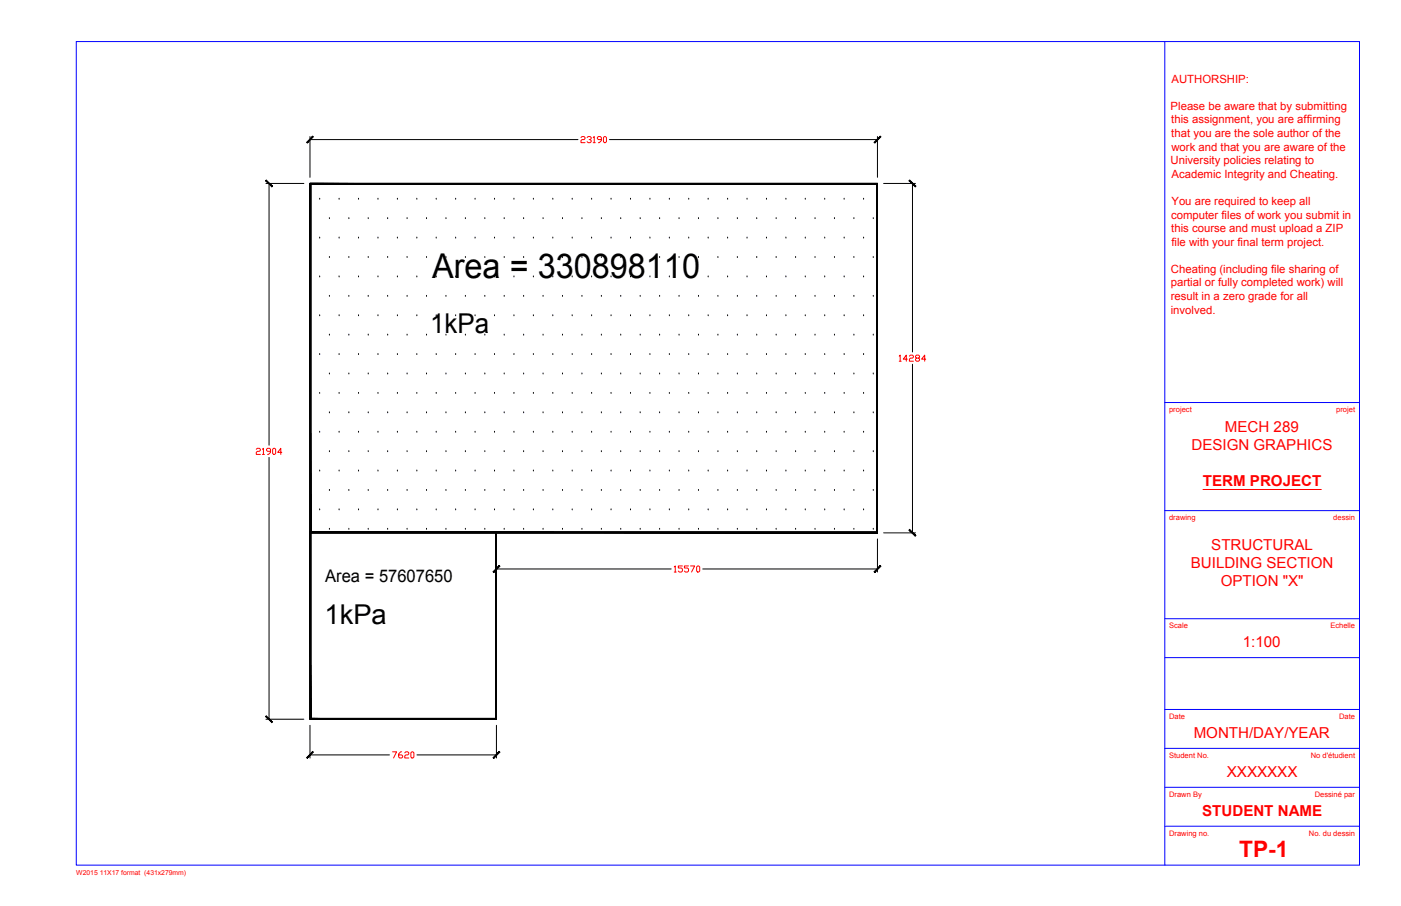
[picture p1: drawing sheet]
<svg xmlns="http://www.w3.org/2000/svg" width="432mm" height="279mm" viewBox="0 0 432 279" stroke-linecap="round" stroke-linejoin="round" font-family="sans-serif">
<!-- layer: 0 -->
<g fill="none" stroke="#000" stroke-width=".31">
<path d="M82 56.6h11.7M82.9 56.6v80.7M95.5 56.6h174.9v107.7h-117.4v57.5h-57.5zM95.5 42.1v12.6M95.5 43h82.6M95.8 56.8h174.4v107.3h-174.4zM187.9 43h82.5M270.4 42.1v12.6M272.3 56.6h9.9M281.2 56.6v52M98.5 73.4h.1M98.5 61.4h.1"/>
<path d="M101.5 79.4h.1M101.5 67.4h.1M104.5 73.4h.1M104.5 61.4h.1M107.5 79.4h.1M107.5 67.4h.1M110.5 73.4h.1M110.5 61.4h.1M113.5 79.4h.1M113.5 67.4h.1M116.5 73.4h.1M116.5 61.4h.1"/>
<path d="M119.5 79.4h.1M119.5 67.4h.1M122.5 73.4h.1M122.5 61.4h.1M125.5 79.4h.1M125.5 67.4h.1M128.5 73.4h.1M128.5 61.4h.1M131.5 79.4h.1M131.5 67.4h.1M134.4 73.4h.1M134.4 61.4h.1"/>
<path d="M137.4 79.4h.1M137.4 67.4h.1M140.4 73.4h.1M140.4 61.4h.1M143.4 79.4h.1M143.4 67.4h.1M146.4 73.4h.1M146.4 61.4h.1M149.4 79.4h.1M149.4 67.4h.1M152.4 73.4h.1M152.4 61.4h.1"/>
<path d="M155.4 79.4h.1M155.4 67.4h.1M158.4 73.4h.1M158.4 61.4h.1M161.4 79.4h.1M161.4 67.4h.1M164.4 73.4h.1M164.4 61.4h.1M167.4 79.4h.1M167.4 67.4h.1M170.4 73.4h.1M170.4 61.4h.1"/>
<path d="M173.4 79.4h.1M173.4 67.4h.1M176.4 73.4h.1M176.4 61.4h.1M179.4 79.4h.1M179.4 67.4h.1M182.3 73.4h.1M182.3 61.4h.1M185.3 79.4h.1M185.3 67.4h.1M188.3 73.4h.1M188.3 61.4h.1"/>
<path d="M191.3 79.4h.1M191.3 67.4h.1M194.3 73.4h.1M194.3 61.4h.1M197.3 79.4h.1M197.3 67.4h.1M200.3 73.4h.1M200.3 61.4h.1M203.3 79.4h.1M203.3 67.4h.1M206.3 73.4h.1M206.3 61.4h.1"/>
<path d="M209.3 79.4h.1M209.3 67.4h.1M212.3 73.4h.1M212.3 61.4h.1M215.3 79.4h.1M215.3 67.4h.1M218.3 73.4h.1M218.3 61.4h.1M221.3 79.4h.1M221.3 67.4h.1M224.3 73.4h.1M224.3 61.4h.1"/>
<path d="M227.3 79.4h.1M227.3 67.4h.1M230.2 73.4h.1M230.2 61.4h.1M233.2 79.4h.1M233.2 67.4h.1M236.2 73.4h.1M236.2 61.4h.1M239.2 79.4h.1M239.2 67.4h.1M242.2 73.4h.1M242.2 61.4h.1"/>
<path d="M245.2 79.4h.1M245.2 67.4h.1M248.2 73.4h.1M248.2 61.4h.1M251.2 79.4h.1M251.2 67.4h.1M254.2 73.4h.1M254.2 61.4h.1M257.2 79.4h.1M257.2 67.4h.1M260.2 73.4h.1M260.2 61.4h.1"/>
<path d="M263.2 79.4h.1M263.2 67.4h.1M266.2 73.4h.1M266.2 61.4h.1M269.1 79.4h.1M269.1 67.4h.1M98.5 97.4h.1M98.5 85.4h.1M101.5 91.4h.1M104.5 97.4h.1M104.5 85.4h.1M107.5 91.4h.1"/>
<path d="M110.5 97.4h.1M110.5 85.4h.1M113.5 91.4h.1M116.5 97.4h.1M116.5 85.4h.1M119.5 91.4h.1M122.5 97.4h.1M122.5 85.4h.1M125.5 91.4h.1M128.5 97.4h.1M128.5 85.4h.1M131.5 91.4h.1"/>
<path d="M134.4 97.4h.1M134.4 85.4h.1M137.4 91.4h.1M140.4 97.4h.1M140.4 85.4h.1M143.4 91.4h.1M146.4 97.4h.1M146.4 85.4h.1M149.4 91.4h.1M152.4 97.4h.1M152.4 85.4h.1M155.4 91.4h.1"/>
<path d="M158.4 97.4h.1M158.4 85.4h.1M161.4 91.4h.1M164.4 97.4h.1M164.4 85.4h.1M167.4 91.4h.1M170.4 97.4h.1M170.4 85.4h.1M173.4 91.4h.1M176.4 97.4h.1M176.4 85.4h.1M179.4 91.4h.1"/>
<path d="M182.3 97.4h.1M182.3 85.4h.1M185.3 91.4h.1M188.3 97.4h.1M188.3 85.4h.1M191.3 91.4h.1M194.3 97.4h.1M194.3 85.4h.1M197.3 91.4h.1M200.3 97.4h.1M200.3 85.4h.1M203.3 91.4h.1"/>
<path d="M206.3 97.4h.1M206.3 85.4h.1M209.3 91.4h.1M212.3 97.4h.1M212.3 85.4h.1M215.3 91.4h.1M218.3 97.4h.1M218.3 85.4h.1M221.3 91.4h.1M224.3 97.4h.1M224.3 85.4h.1M227.3 91.4h.1"/>
<path d="M230.2 97.4h.1M230.2 85.4h.1M233.2 91.4h.1M236.2 97.4h.1M236.2 85.4h.1M239.2 91.4h.1M242.2 97.4h.1M242.2 85.4h.1M245.2 91.4h.1M248.2 97.4h.1M248.2 85.4h.1M251.2 91.4h.1"/>
<path d="M254.2 97.4h.1M254.2 85.4h.1M257.2 91.4h.1M260.2 97.4h.1M260.2 85.4h.1M263.2 91.4h.1M266.2 97.4h.1M266.2 85.4h.1M269.1 91.4h.1M98.5 109.3h.1M101.5 103.3h.1M101.5 115.3h.1"/>
<path d="M104.5 109.3h.1M107.5 103.3h.1M107.5 115.3h.1M110.5 109.3h.1M113.5 103.3h.1M113.5 115.3h.1M116.5 109.3h.1M119.5 103.3h.1M119.5 115.3h.1M122.5 109.3h.1M125.5 103.3h.1M125.5 115.3h.1"/>
<path d="M128.5 109.3h.1M131.5 103.3h.1M131.5 115.3h.1M134.4 109.3h.1M137.4 103.3h.1M137.4 115.3h.1M140.4 109.3h.1M143.4 103.3h.1M143.4 115.3h.1M146.4 109.3h.1M149.4 103.3h.1M149.4 115.3h.1"/>
<path d="M152.4 109.3h.1M155.4 103.3h.1M155.4 115.3h.1M158.4 109.3h.1M161.4 103.3h.1M161.4 115.3h.1M164.4 109.3h.1M167.4 103.3h.1M167.4 115.3h.1M170.4 109.3h.1M173.4 103.3h.1M173.4 115.3h.1"/>
<path d="M176.4 109.3h.1M179.4 103.3h.1M179.4 115.3h.1M182.3 109.3h.1M185.3 103.3h.1M185.3 115.3h.1M188.3 109.3h.1M191.3 103.3h.1M191.3 115.3h.1M194.3 109.3h.1M197.3 103.3h.1M197.3 115.3h.1"/>
<path d="M200.3 109.3h.1M203.3 103.3h.1M203.3 115.3h.1M206.3 109.3h.1M209.3 103.3h.1M209.3 115.3h.1M212.3 109.3h.1M215.3 103.3h.1M215.3 115.3h.1M218.3 109.3h.1M221.3 103.3h.1M221.3 115.3h.1"/>
<path d="M224.3 109.3h.1M227.3 103.3h.1M227.3 115.3h.1M230.2 109.3h.1M233.2 103.3h.1M233.2 115.3h.1M236.2 109.3h.1M239.2 103.3h.1M239.2 115.3h.1M242.2 109.3h.1M245.2 103.3h.1M245.2 115.3h.1"/>
<path d="M248.2 109.3h.1M251.2 103.3h.1M251.2 115.3h.1M254.2 109.3h.1M257.2 103.3h.1M257.2 115.3h.1M260.2 109.3h.1M263.2 103.3h.1M263.2 115.3h.1M266.2 109.3h.1M269.1 103.3h.1M269.1 115.3h.1"/>
<path d="M281.2 112.3v52M98.5 133.3h.1M98.5 121.3h.1M101.5 139.3h.1M101.5 127.3h.1M104.5 133.3h.1M104.5 121.3h.1M107.5 139.3h.1M107.5 127.3h.1M110.5 133.3h.1M110.5 121.3h.1M113.5 139.3h.1"/>
<path d="M113.5 127.3h.1M116.5 133.3h.1M116.5 121.3h.1M119.5 139.3h.1M119.5 127.3h.1M122.5 133.3h.1M122.5 121.3h.1M125.5 139.3h.1M125.5 127.3h.1M128.5 133.3h.1M128.5 121.3h.1M131.5 139.3h.1"/>
<path d="M131.5 127.3h.1M134.4 133.3h.1M134.4 121.3h.1M137.4 139.3h.1M137.4 127.3h.1M140.4 133.3h.1M140.4 121.3h.1M143.4 139.3h.1M143.4 127.3h.1M146.4 133.3h.1M146.4 121.3h.1M149.4 139.3h.1"/>
<path d="M149.4 127.3h.1M152.4 133.3h.1M152.4 121.3h.1M155.4 139.3h.1M155.4 127.3h.1M158.4 133.3h.1M158.4 121.3h.1M161.4 139.3h.1M161.4 127.3h.1M164.4 133.3h.1M164.4 121.3h.1M167.4 139.3h.1"/>
<path d="M167.4 127.3h.1M170.4 133.3h.1M170.4 121.3h.1M173.4 139.3h.1M173.4 127.3h.1M176.4 133.3h.1M176.4 121.3h.1M179.4 139.3h.1M179.4 127.3h.1M182.3 133.3h.1M182.3 121.3h.1M185.3 139.3h.1"/>
<path d="M185.3 127.3h.1M188.3 133.3h.1M188.3 121.3h.1M191.3 139.3h.1M191.3 127.3h.1M194.3 133.3h.1M194.3 121.3h.1M197.3 139.3h.1M197.3 127.3h.1M200.3 133.3h.1M200.3 121.3h.1M203.3 139.3h.1"/>
<path d="M203.3 127.3h.1M206.3 133.3h.1M206.3 121.3h.1M209.3 139.3h.1M209.3 127.3h.1M212.3 133.3h.1M212.3 121.3h.1M215.3 139.3h.1M215.3 127.3h.1M218.3 133.3h.1M218.3 121.3h.1M221.3 139.3h.1"/>
<path d="M221.3 127.3h.1M224.3 133.3h.1M224.3 121.3h.1M227.3 139.3h.1M227.3 127.3h.1M230.2 133.3h.1M230.2 121.3h.1M233.2 139.3h.1M233.2 127.3h.1M236.2 133.3h.1M236.2 121.3h.1M239.2 139.3h.1"/>
<path d="M239.2 127.3h.1M242.2 133.3h.1M242.2 121.3h.1M245.2 139.3h.1M245.2 127.3h.1M248.2 133.3h.1M248.2 121.3h.1M251.2 139.3h.1M251.2 127.3h.1M254.2 133.3h.1M254.2 121.3h.1M257.2 139.3h.1"/>
<path d="M257.2 127.3h.1M260.2 133.3h.1M260.2 121.3h.1M263.2 139.3h.1M263.2 127.3h.1M266.2 133.3h.1M266.2 121.3h.1M269.1 139.3h.1M269.1 127.3h.1M82.9 141.1v80.7M98.5 157.2h.1M98.5 145.3h.1"/>
<path d="M101.5 151.2h.1M104.5 157.2h.1M104.5 145.3h.1M107.5 151.2h.1M110.5 157.2h.1M110.5 145.3h.1M113.5 151.2h.1M116.5 157.2h.1M116.5 145.3h.1M119.5 151.2h.1M122.5 157.2h.1M122.5 145.3h.1"/>
<path d="M125.5 151.2h.1M128.5 157.2h.1M128.5 145.3h.1M131.5 151.2h.1M134.4 157.2h.1M134.4 145.3h.1M137.4 151.2h.1M140.4 157.2h.1M140.4 145.3h.1M143.4 151.2h.1M146.4 157.2h.1M146.4 145.3h.1"/>
<path d="M149.4 151.2h.1M152.4 157.2h.1M152.4 145.3h.1M155.4 151.2h.1M158.4 157.2h.1M158.4 145.3h.1M161.4 151.2h.1M164.4 157.2h.1M164.4 145.3h.1M167.4 151.2h.1M170.4 157.2h.1M170.4 145.3h.1"/>
<path d="M173.4 151.2h.1M176.4 157.2h.1M176.4 145.3h.1M179.4 151.2h.1M182.3 157.2h.1M182.3 145.3h.1M185.3 151.2h.1M188.3 157.2h.1M188.3 145.3h.1M191.3 151.2h.1M194.3 157.2h.1M194.3 145.3h.1"/>
<path d="M197.3 151.2h.1M200.3 157.2h.1M200.3 145.3h.1M203.3 151.2h.1M206.3 157.2h.1M206.3 145.3h.1M209.3 151.2h.1M212.3 157.2h.1M212.3 145.3h.1M215.3 151.2h.1M218.3 157.2h.1M218.3 145.3h.1"/>
<path d="M221.3 151.2h.1M224.3 157.2h.1M224.3 145.3h.1M227.3 151.2h.1M230.2 157.2h.1M230.2 145.3h.1M233.2 151.2h.1M236.2 157.2h.1M236.2 145.3h.1M239.2 151.2h.1M242.2 157.2h.1M242.2 145.3h.1"/>
<path d="M245.2 151.2h.1M248.2 157.2h.1M248.2 145.3h.1M251.2 151.2h.1M254.2 157.2h.1M254.2 145.3h.1M257.2 151.2h.1M260.2 157.2h.1M260.2 145.3h.1M263.2 151.2h.1M266.2 157.2h.1M266.2 145.3h.1"/>
<path d="M269.1 151.2h.1M95.8 164.3h57v57.3h-57zM101.5 163.2h.1M107.5 163.2h.1M113.5 163.2h.1M119.5 163.2h.1M125.5 163.2h.1M131.5 163.2h.1M137.4 163.2h.1M143.4 163.2h.1M149.4 163.2h.1M153 175.5h53.9"/>
<path d="M155.4 163.2h.1M161.4 163.2h.1M167.4 163.2h.1M173.4 163.2h.1M179.4 163.2h.1M185.3 163.2h.1M191.3 163.2h.1M197.3 163.2h.1M203.3 163.2h.1M209.3 163.2h.1M215.3 163.2h.1M216.6 175.5h53.8"/>
<path d="M221.3 163.2h.1M227.3 163.2h.1M233.2 163.2h.1M239.2 163.2h.1M245.2 163.2h.1M251.2 163.2h.1M257.2 163.2h.1M263.2 163.2h.1M269.1 163.2h.1M270.4 166.2v10.2M272.3 164.3h9.9M82 221.8h11.7"/>
<path d="M95.5 223.7v10.1M95.5 232.8h24.5M128.5 232.8h24.5M153 223.7v10.1"/>
</g>
<g fill="#000" stroke="#000" stroke-width=".31">
<path d="M81.9 55.7l1.9 1.9 .2-.2zM81.9 55.7l.2-.2 1.9 1.9z"/>
<path d="M95.5 56.8l.3 107.3v-107.3zM95.5 56.8l.3 107.3h-.3z"/>
<path d="M95.5 56.8l.3 107.3v-107.3zM95.5 56.8l.3 107.3h-.3z"/>
<path d="M95.5 56.8l.3 107.3v-107.3zM95.5 56.8l.3 107.3h-.3z"/>
<path d="M95.5 56.8l.3 107.3v-107.3zM95.5 56.8l.3 107.3h-.3z"/>
<path d="M96.4 42l-1.7 2.1 1.9-1.9zM96.4 42l-1.7 2.1-.2-.2z"/>
<path d="M269.4 43.9l.2 .2 1.7-2.1zM271.3 42l.2 .2-1.9 1.9z"/>
<path d="M95.5 56.6l174.9 .2v-.2zM95.5 56.6l174.9 .2h-174.9z"/>
<path d="M270.2 56.8l.2 107.3v-107.3zM270.2 56.8l.2 107.3h-.2z"/>
<path d="M95.5 56.6l174.9 .2v-.2zM95.5 56.6l174.9 .2h-174.9z"/>
<path d="M270.2 56.8l.2 107.3v-107.3zM270.2 56.8l.2 107.3h-.2z"/>
<path d="M95.5 56.6l174.9 .2v-.2zM95.5 56.6l174.9 .2h-174.9z"/>
<path d="M270.2 56.8l.2 107.3v-107.3zM270.2 56.8l.2 107.3h-.2z"/>
<path d="M95.5 56.6l174.9 .2v-.2zM95.5 56.6l174.9 .2h-174.9z"/>
<path d="M270.2 56.8l.2 107.3v-107.3zM270.2 56.8l.2 107.3h-.2z"/>
<path d="M280.2 55.7l1.9 1.9 .2-.2zM280.2 55.7l.2-.2 1.9 1.9z"/>
<path d="M95.5 164.3l.3 57.3v-57.3zM95.5 164.3l.3 57.3h-.3z"/>
<path d="M95.5 164.3l.3 57.3v-57.3zM95.5 164.3l.3 57.3h-.3z"/>
<path d="M95.5 164.3l.3 57.3v-57.3zM95.5 164.3l.3 57.3h-.3z"/>
<path d="M95.5 164.3l.3 57.3v-57.3zM95.5 164.3l.3 57.3h-.3z"/>
<path d="M152.8 164.3l.2 57.3v-57.3zM152.8 164.3l.2 57.3h-.2z"/>
<path d="M152.8 164.3l.2 57.3v-57.3zM152.8 164.3l.2 57.3h-.2z"/>
<path d="M152.8 164.3l.2 57.3v-57.3zM152.8 164.3l.2 57.3h-.2z"/>
<path d="M152.8 164.3l.2 57.3v-57.3zM152.8 164.3l.2 57.3h-.2z"/>
<path d="M153.9 174.4l-1.7 2.1 1.9-1.9zM152 176.3l1.9-1.9-1.7 2.1z"/>
<path d="M269.4 176.3l.2 .2 1.7-2.1zM271.3 174.4l.2 .2-1.9 1.9z"/>
<path d="M95.5 164.1l174.9 .2v-.2zM95.5 164.1l174.9 .2h-174.9z"/>
<path d="M95.5 164.1l174.9 .2v-.2zM95.5 164.1l174.9 .2h-174.9z"/>
<path d="M95.5 164.1l174.9 .2v-.2zM95.5 164.1l174.9 .2h-174.9z"/>
<path d="M95.5 164.1l174.9 .2v-.2zM95.5 164.1l174.9 .2h-174.9z"/>
<path d="M280.4 163.3l-.2 .2 2.1 1.7zM280.2 163.5l2.1 1.7-.2 .2z"/>
<path d="M82.1 220.8l-.2 .2 2.1 1.6zM81.9 221l2.1 1.6-.2 .2z"/>
<path d="M96.4 231.8l-1.7 2 1.9-1.8zM96.4 231.8l-1.7 2-.2-.1z"/>
<path d="M152 233.7l.2 .1 1.7-2zM153.9 231.8l.2 .2-1.9 1.8z"/>
<path d="M95.5 221.6l57.5 .2v-.2zM95.5 221.6l57.5 .2h-57.5z"/>
<path d="M95.5 221.6l57.5 .2v-.2zM95.5 221.6l57.5 .2h-57.5z"/>
<path d="M95.5 221.6l57.5 .2v-.2zM95.5 221.6l57.5 .2h-57.5z"/>
<path d="M95.5 221.6l57.5 .2v-.2zM95.5 221.6l57.5 .2h-57.5z"/>
</g>
<g fill="none" stroke="#f00" stroke-width=".31">
<path d="M179.1 42.4l.3-.3h.6l.3 .3-.3 .6h-.6l-.3 .4v.6h1.2M180.9 42.4l.4-.3h.6l.3 .3v.3l-.6 .3M181.9 43l.3 .4-.3 .6h-.6l-.4-.3M182.8 42.4l.3-.3v1.9M182.8 44h.7M185.3 43h-.9l-.3-.6 .3-.3h.6l.3 .3v1l-.6 .6h-.3M186 42.4l.3-.3 .6 .3v1.3l-.3 .3-.6-.3zM277.1 109.8l.3-.3v1.9M277.1 111.4h.7M279.6 110.8h-1.2l.9-1.3v1.9M280.3 109.8l.3-.3h.6l.3 .3-.3 .6h-.6l-.3 .4v.6h1.2M282.5 110.4l-.3-.6 .3-.3h.6l.3 .6-1.2 .7 .3 .6h.6l.3-.3-.3-.7"/>
<path d="M285.3 110.8h-1.3l1-1.3v1.9M79 138.5l.3-.2h.6l.4 .2-.4 .7h-.6l-.3 .3v.6h1.3M80.9 138.5l.3-.2v1.8M83.4 139.2h-.9l-.4-.7 .4-.2h.6l.3 .2v1l-.6 .6h-.3M84 138.5l.3-.2 .7 .2v1.3l-.3 .3-.7-.3zM86.9 139.5h-1.3l.9-1.2v1.8M80.9 140.1h.6M207.8 174.9l.3-.4v1.9M207.8 176.4h.6M210.3 174.5h-1.2v.7h.9l.3 .3v.6l-.3 .3h-.6l-.3-.3M212.2 174.5h-1.3v.7h1l.3 .3v.6l-.3 .3h-.6l-.4-.3M212.8 174.5h1.3l-1 1.9"/>
<path d="M214.7 174.9l.3-.4 .7 .4v1.2l-.4 .3-.6-.3zM121 231.9h1.2l-.9 1.9M123.8 231.9h-.3l-.6 .6v.9l.3 .4h.6l.3-.4-.3-.6h-.9M124.7 232.2l.4-.3h.6l.3 .3-.3 .6h-.6l-.4 .3v.7h1.3M126.6 232.2l.4-.3 .6 .3v1.2l-.3 .4-.7-.4z"/>
</g>
<!-- layer: G-TL-LIN -->
<path d="M23.5 12.8h395.5v254h-395.5zM359 12.8v254M359 124.1h60M359 157.5h60M359 190.8h60M359 202.8h60M359 218.8h60M359 230.8h60M359 254.8h60M359 242.8h60" fill="none" stroke="#00f" stroke-width=".31"/>
<!-- layer: G-TL-TXT -->
<path d="M370.8 151h36.4" fill="none" stroke="#f00" stroke-width=".31"/>
<text font-size="10.5" x="133.2" y="85.7">Area = 330898110</text>
<g font-size="8.4">
<text x="132.6" y="102.7">1kPa</text>
<text x="100" y="192.3">1kPa</text>
</g>
<text font-size="7" fill="#f00" x="381.9" y="264.4">TP-1</text>
<text font-size="5.4" x="100.2" y="179.6">Area = 57607650</text>
<g font-size="4.7" fill="#f00">
<text x="377.5" y="133.2">MECH 289</text>
<text x="367.2" y="138.8">DESIGN GRAPHICS</text>
<text x="370.8" y="150">TERM PROJECT</text>
<text x="373.3" y="169.6">STRUCTURAL</text>
<text x="367" y="175.2">BUILDING SECTION</text>
<text x="376.2" y="180.8">OPTION &quot;X&quot;</text>
<text x="383" y="199.5">1:100</text>
<text x="367.9" y="227.5">MONTH/DAY/YEAR</text>
<text x="378.1" y="239.5">XXXXXXX</text>
<text x="370.5" y="251.5">STUDENT NAME</text>
</g>
<g font-size="3.5" fill="#f00">
<text x="361.1" y="25.5">AUTHORSHIP:</text>
<text x="360.8" y="33.8">Please be aware that by submitting</text>
<text x="361" y="38.1">this assignment, you are affirming</text>
<text x="361" y="42.3">that you are the sole author of the</text>
<text x="361.1" y="46.5">work and that you are aware of the</text>
<text x="360.8" y="50.6">University policies relating to</text>
<text x="361.1" y="54.8">Academic Integrity and Cheating.</text>
<text x="361.1" y="63.2">You are required to keep all</text>
<text x="360.9" y="67.4">computer files of work you submit in</text>
<text x="361" y="71.6">this course and must upload a ZIP</text>
<text x="361" y="75.8">file with your final term project.</text>
<text x="360.8" y="88.3">partial or fully completed work) will</text>
<text x="360.9" y="84.1">Cheating (including file sharing of</text>
<text x="360.8" y="92.6">result in a zero grade for all</text>
<text x="360.8" y="96.7">involved.</text>
</g>
<g font-size="2.3" fill="#f00">
<text x="360.3" y="127.1">project</text>
<text x="411.8" y="127.1">projet</text>
<text x="360.3" y="160.5">drawing</text>
<text x="410.9" y="160.5">dessin</text>
<text x="360.3" y="193.8">Scale</text>
<text x="410" y="193.8">Echelle</text>
<text x="360.3" y="221.8">Date</text>
<text x="412.7" y="221.8">Date</text>
<text x="360.3" y="233.8">Student No.</text>
<text x="404" y="233.8">No d'étudient</text>
<text x="360.3" y="245.8">Drawn By</text>
<text x="405.2" y="245.8">Dessiné par</text>
<text x="360.3" y="257.8">Drawing no.</text>
<text x="403.4" y="257.8">No. du dessin</text>
</g>
<text font-size="2.1" fill="#f00" x="23.5" y="269.8">W2015 11X17 format (431x279mm)</text>
</svg>
